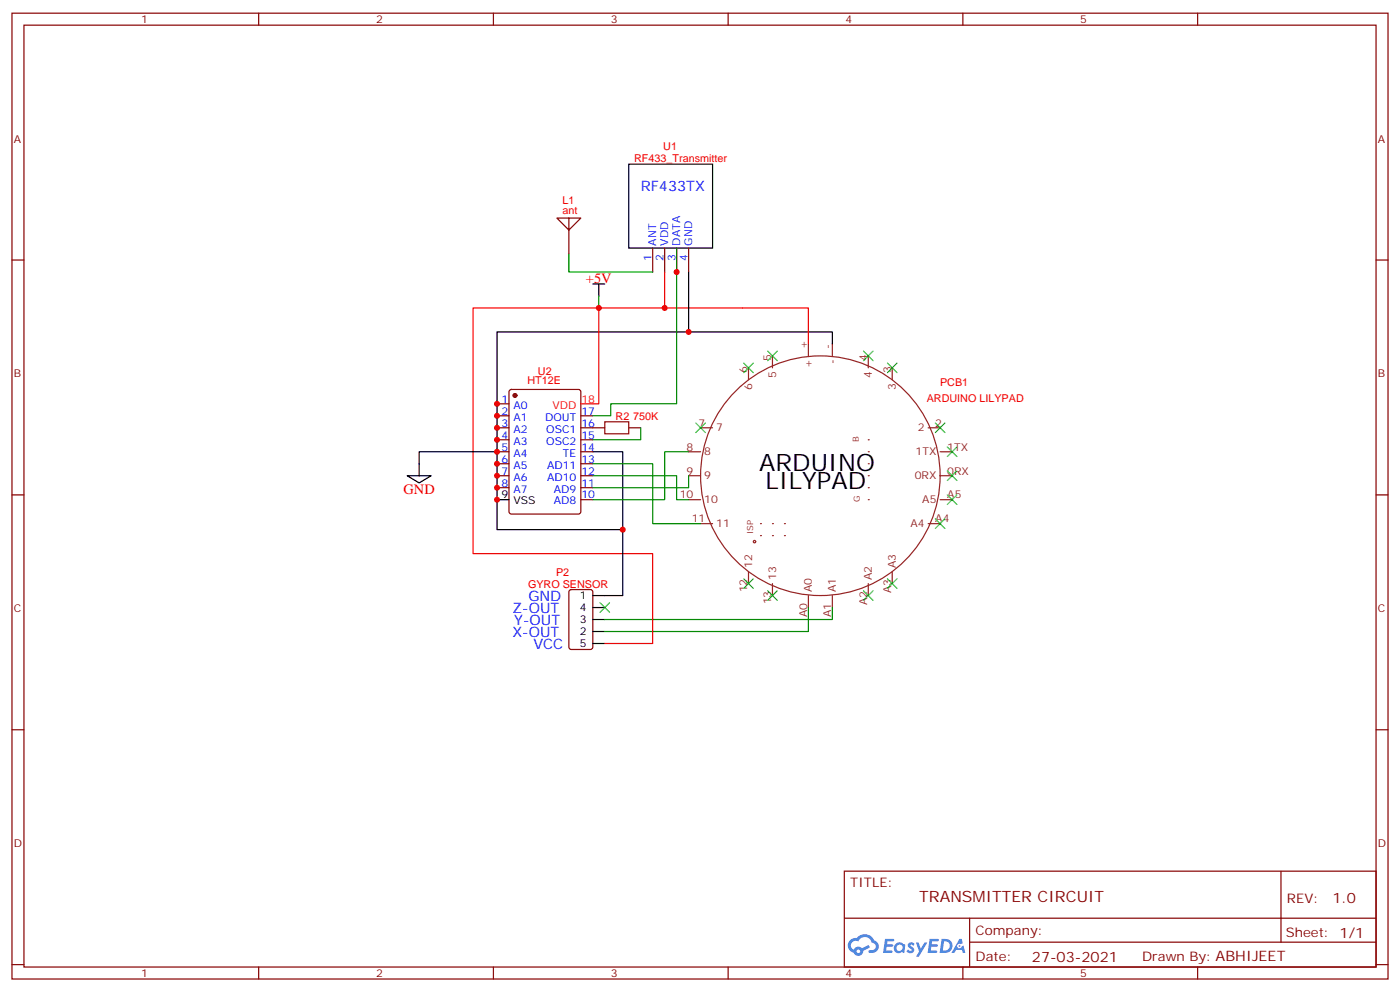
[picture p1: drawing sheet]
<svg xmlns="http://www.w3.org/2000/svg" width="412mm" height="292mm" viewBox="0 0 412 292" stroke-linecap="round" stroke-linejoin="round" font-family="sans-serif">
<g fill="none" stroke="#870000" stroke-width=".35">
<path d="M3.5 3.9h405.4v284.3h-405.4zM7.1 7.4h398.2v277.3h-398.2zM76.2 3.9v3.5M145.3 3.9v3.5M214.5 3.9v3.5M283.6 3.9v3.5M352.8 3.9v3.5M3.5 76.6h3.6M405.3 76.6h3.6M3.5 145.7h3.6M405.3 145.7h3.6M3.5 214.8h3.6"/>
<path d="M405.3 214.8h3.6M248.7 256.5h156.6v28.2h-156.6zM377.3 256.5v20.9M248.7 270.3h156.5M285.6 277.4h119.6M285.6 270.3v14.1M3.5 284h3.6M76.2 284.7v3.5M145.3 284.7v3.5M214.5 284.7v3.5M283.6 284.7v3.5M352.8 284.7v3.5"/>
<path d="M405.3 284h3.6"/>
</g>
<g fill="#5487ff">
<path d="M267.7 277.6a1.22 1.22 0 0 1 1.7 .3l-.4 .6a.47 .47 0 0 0-.3-.4 .47 .47 0 0 0-.5 .2l.1 .2a1.14 1.14 0 0 1 .8 1.8 1.14 1.14 0 0 1-1.9-.1l-.2-.1 .5-.6 .7 .4a.29 .29 0 0 0 .3-.2 .29 .29 0 0 0-.2-.3 1.04 1.04 0 0 1-.6-1.8z"/>
<path d="M260.7 276.4h2.4l.3 .2-.2 .5h-1.8l-.1 .9h1.5l.3 .4-.3 .3h-1.6l-.2 1.1 1.7 .1 .2 .3-.2 .3-2.6 .1z"/>
<path d="M273.8 276.4h2.4l.3 .2-.1 .5h-1.8l-.2 .9h1.6l.3 .4-.4 .3h-1.6l-.1 1.1 1.7 .1 .2 .3-.2 .3h-2.6z"/>
<path d="M282.6 276.4h.7l.3 1.3-.6 .3a.69 .69 0 0 0-1 .2 .69 .69 0 0 0 .4 1 .69 .69 0 0 0 .9-.6l.5-.3 .6 2.2h-.8l-.2-.8h-1.8l-.5 .8h-.8z"/>
<path d="M269.8 277.5h.8l.6 1.8 1.1-1.8h.9l-2.6 4.2h-.8l.9-1.6z"/>
<path d="M277.4 276.4l-.6 4.2h1.3a2.11 2.11 0 0 0 2.5-2.2 2.11 2.11 0 0 0-2.5-2zM278.1 277.1a1.39 1.39 0 0 1 1.7 1.5 1.39 1.39 0 0 1-1.8 1.2h-.3z"/>
<path d="M263.7 278a1.54 1.54 0 0 0-.1 2.2 1.54 1.54 0 0 0 2.2 .1l.6 .3 .3-2.3-.2-.3h-.4a1.49 1.49 0 0 0-2.4 0zM264 279a.94 .94 0 0 1 1.8 0 .94 .94 0 0 1-1.8 0z"/>
<path d="M250.4 276.8a2.18 2.18 0 0 0 1.1 3.7 1.44 1.44 0 0 0 1.6 .9 1.44 1.44 0 0 0 1.2-1.5l2-1-.5-.7-1.9 1a1.47 1.47 0 0 0-2.4 .4 1.39 1.39 0 0 1-.7-1.9 1.39 1.39 0 0 1 2-.5 2.12 2.12 0 0 1 2.2-1.3 2.12 2.12 0 0 1 1.9 1.7 1.14 1.14 0 0 1 1.1 1.4 1.14 1.14 0 0 1-1.7 .7 .43 .43 0 0 0-.5 .4 .43 .43 0 0 0 .4 .5 1.98 1.98 0 0 0 2.5-1.3 1.98 1.98 0 0 0-1.2-2.5 3.1 3.1 0 0 0-5.3-.7l-.9 .1zM252.3 280.1a.55 .55 0 0 1 1.1 0 .55 .55 0 0 1-1.1 0z"/>
<circle cx="282.6" cy="278.5" r=".26"/>
</g>
<g fill="none" stroke="#8c2424" stroke-width=".35">
<path d="M220.5 108.3v3.5M227.5 104.8v3.5M238.1 101.2v3.6M245.2 101.2v3.6M255.8 104.8v3.5M262.8 108.3v3.5M202.8 133h3.6M206.4 125.9h3.5M273.4 125.9h3.5M276.9 133h3.6M202.8 140.1h3.6M202.8 147.1h3.6"/>
<path d="M206.4 154.2h3.5M273.4 154.2h3.5M276.9 140.1h3.6M276.9 147.1h3.6M220.5 168.3v3.5M227.5 171.8v3.5M238.1 175.3v3.6M245.2 175.3v3.6M255.8 171.8v3.5M262.8 168.3v3.5"/>
</g>
<g fill="#8c2424">
<circle cx="255.8" cy="129.5" r=".18"/>
<circle cx="255.8" cy="133" r=".18"/>
<circle cx="255.8" cy="136.5" r=".18"/>
<circle cx="255.8" cy="140.1" r=".18"/>
<circle cx="255.8" cy="143.6" r=".18"/>
<circle cx="255.8" cy="147.1" r=".18"/>
<circle cx="224" cy="157.7" r=".18"/>
<circle cx="224" cy="154.2" r=".18"/>
<circle cx="227.5" cy="157.7" r=".18"/>
<circle cx="227.5" cy="154.2" r=".18"/>
<circle cx="231.1" cy="157.7" r=".18"/>
<circle cx="231.1" cy="154.2" r=".18"/>
</g>
<g fill="none" stroke="#8c2424" stroke-width=".35">
<circle cx="222.3" cy="159.5" r=".35"/>
<circle cx="241.6" cy="140.1" r="35.3"/>
</g>
<circle cx="151.7" cy="116.4" r=".53" fill="#870000" stroke="#870000" stroke-width=".35"/>
<g fill="none" stroke="#870000" stroke-width=".35">
<path d="M167.6 64.2v3.5l3.5-3.5h-7.1l3.6 3.5v7.1M192.3 73v7.1M195.8 73v7.1M199.3 73v7.1M202.8 73v7.1M146.4 118.9h3.5M150.2 114.9l.4-.2h19.8l.6 .4 .1 35.5-.5 .7h-20l-.6-.4-.1-35.5zM146.4 122.4h3.5M146.4 125.9h3.5M146.4 129.5h3.5M146.4 133h3.5M146.4 136.5h3.5"/>
<path d="M171.1 122.4h3.5M171.1 125.9h7.1M171.1 129.5h3.5M171.1 133h3.5M171.1 136.5h3.5M185.2 125.9h3.5M146.4 140.1h3.5M146.4 143.6h3.5M171.1 140.1h3.5M171.1 143.6h3.5M171.1 147.1h3.5M167.8 173.8l.5-.2h5.6l.7 .4v16.5l-.4 .7h-5.9l-.7-.5v-16.4z"/>
</g>
<g fill="none" stroke="#000" stroke-width=".35">
<path d="M185.2 48.3h24.7v24.7h-24.7zM174.6 83.6h3.6M176.4 83.6v3.5M202.8 80.1v17.6M245.2 101.2v-3.5h-98.8v58.2h37M146.4 133h-22.9v7.1M174.6 133h8.8v42.3h-8.8M119.9 140.1h7.1l-3.5 2.1zM146.4 147.1h3.5M174.6 178.9h3.6M174.6 189.4h3.6M174.6 185.9h3.6"/>
<path d="M174.6 182.4h3.6"/>
</g>
<path d="M176.4 90.7v28.2h-5.3M195.8 80.1v10.6M238.1 101.2v-10.5h-98.8v72.3h53v26.4h-14.1" fill="none" stroke="#f00" stroke-width=".35"/>
<path d="M178.2 124.2h7v3.5h-7z" fill="none" stroke="#a10000" stroke-width=".35"/>
<path d="M167.6 74.8v5.3h24.7M199.3 73v45.9h-19.4v3.5h-5.3M176.4 87.1v3.6M174.6 136.5h17.7v17.7h14.1M188.7 125.9v3.6h-14.1M202.8 133h-7v14.1h-21.2M174.6 140.1h24.7v7h3.5M202.8 140.1v3.5h-28.2M238.1 178.9v7h-59.9M245.2 178.9v3.5h-67" fill="none" stroke="#008700" stroke-width=".35"/>
<g fill="#c00">
<circle cx="176.4" cy="90.7" r=".88"/>
<circle cx="183.4" cy="155.9" r=".88"/>
<circle cx="146.4" cy="133" r=".88"/>
<circle cx="146.4" cy="118.9" r=".88"/>
<circle cx="146.4" cy="122.4" r=".88"/>
<circle cx="146.4" cy="125.9" r=".88"/>
<circle cx="146.4" cy="129.5" r=".88"/>
<circle cx="146.4" cy="136.5" r=".88"/>
<circle cx="146.4" cy="140.1" r=".88"/>
<circle cx="146.4" cy="143.6" r=".88"/>
<circle cx="146.4" cy="147.1" r=".88"/>
<circle cx="202.8" cy="97.7" r=".88"/>
<circle cx="195.8" cy="90.7" r=".88"/>
<circle cx="199.3" cy="80.1" r=".88"/>
</g>
<g fill="none" stroke="#3c3" stroke-width=".35">
<path d="M219.1 106.9l2.8 2.8M221.9 106.9l-2.8 2.8M226.1 103.4l2.9 2.8M229 103.4l-2.9 2.8M254.4 103.4l2.8 2.8M257.2 103.4l-2.8 2.8M261.4 106.9l2.8 2.8M264.2 106.9l-2.8 2.8M205 124.5l2.8 2.9M207.8 124.5l-2.8 2.9M275.5 124.5l2.8 2.9M278.3 124.5l-2.8 2.9"/>
<path d="M279 138.6l2.9 2.9M279 131.6l2.9 2.8M281.9 138.6l-2.9 2.9M281.9 131.6l-2.9 2.8M275.5 152.8l2.8 2.8M278.3 152.8l-2.8 2.8M279 145.7l2.9 2.8M281.9 145.7l-2.9 2.8M176.7 177.4l2.9 2.9M179.6 177.4l-2.9 2.9M219.1 170.4l2.8 2.8M221.9 170.4l-2.8 2.8"/>
<path d="M226.1 173.9l2.9 2.8M229 173.9l-2.9 2.8M254.4 173.9l2.8 2.8M257.2 173.9l-2.8 2.8M261.4 170.4l2.8 2.8M264.2 170.4l-2.8 2.8"/>
</g>
<g font-size="7.1">
<text x="223.7" y="138.6">ARDUINO</text>
<text x="225.5" y="143.9">LILYPAD</text>
</g>
<text font-size="4.6" fill="#800" x="270.8" y="265.5">TRANSMITTER CIRCUIT</text>
<g font-size="4.2" fill="#00f">
<text x="188.7" y="56.3">RF433TX</text>
<text x="155.7" y="177">GND</text>
<text x="151" y="180.5">Z-OUT</text>
<text x="151.5" y="184.1">Y-OUT</text>
<text x="151" y="187.6">X-OUT</text>
<text x="157.1" y="191.1">VCC</text>
</g>
<g font-size="4.2" fill="#f00">
<text x="172.6" y="83.3">+5V</text>
<text x="118.9" y="145.3">GND</text>
</g>
<g font-size="4.2" fill="#800">
<text x="392.5" y="265.7">1.0</text>
<text x="304" y="283.1">27-03-2021</text>
</g>
<g font-size="3.9" fill="#800">
<text x="250.5" y="261.1">TITLE:</text>
<text x="379.1" y="265.7">REV:</text>
<text x="287.4" y="275.3">Company:</text>
<text x="378.7" y="275.9">Sheet: 1/1</text>
<text x="287.4" y="282.9">Date:</text>
<text x="336.4" y="283">Drawn By: ABHIJEET</text>
</g>
<g font-size="3.2" fill="#800">
<text x="41.6" y="6.9">1</text>
<text x="110.8" y="6.9">2</text>
<text x="179.9" y="6.9">3</text>
<text x="249.1" y="6.9">4</text>
<text x="318.2" y="6.9">5</text>
<text x="4.1" y="42">A</text>
<text x="405.9" y="42">A</text>
<text x="4.1" y="111.1">B</text>
<text x="405.9" y="111.1">B</text>
<text x="4.1" y="180.3">C</text>
<text x="405.9" y="180.3">C</text>
<text x="4.1" y="249.4">D</text>
<text x="405.9" y="249.4">D</text>
<text x="41.6" y="287.7">1</text>
<text x="110.8" y="287.7">2</text>
<text x="179.9" y="287.7">3</text>
<text x="249.1" y="287.7">4</text>
<text x="318.2" y="287.7">5</text>
</g>
<g font-size="3.2" fill="#f00">
<text x="186.8" y="47.8">RF433_Transmitter</text>
<text x="195.4" y="44.2">U1</text>
<text x="165.7" y="60">L1</text>
<text x="165.7" y="63.1">ant</text>
<text x="155.4" y="113">HT12E</text>
<text x="158.5" y="110.4">U2</text>
<text x="276.9" y="113.6">PCB1</text>
<text x="171.3" y="118.5">18</text>
<text x="273" y="118.3">ARDUINO LILYPAD</text>
<text x="162.7" y="120.3">VDD</text>
<text x="181.3" y="123.7">R2</text>
<text x="186.5" y="123.7">750K</text>
<text x="155.5" y="173">GYRO SENSOR</text>
<text x="163.8" y="169.5">P2</text>
</g>
<g font-size="3.2" fill="#00f">
<text x="191.9" y="76.8" transform="rotate(-90 191.9 76.8)">1</text>
<text x="193.3" y="72.3" transform="rotate(-90 193.3 72.3)">ANT</text>
<text x="195.4" y="76.8" transform="rotate(-90 195.4 76.8)">2</text>
<text x="196.8" y="72.3" transform="rotate(-90 196.8 72.3)">VDD</text>
<text x="199" y="76.8" transform="rotate(-90 199 76.8)">3</text>
<text x="200.4" y="72.3" transform="rotate(-90 200.4 72.3)">DATA</text>
<text x="202.5" y="76.8" transform="rotate(-90 202.5 76.8)">4</text>
<text x="203.9" y="72.3" transform="rotate(-90 203.9 72.3)">GND</text>
<text x="147.7" y="118.5">1</text>
<text x="147.7" y="122.1">2</text>
<text x="147.7" y="125.6">3</text>
<text x="151.2" y="120.3">A0</text>
<text x="151.2" y="123.8">A1</text>
<text x="160.6" y="123.8">DOUT</text>
<text x="171.3" y="125.6">16</text>
<text x="171.3" y="122.1">17</text>
<text x="147.7" y="129.1">4</text>
<text x="151.2" y="127.4">A2</text>
<text x="151.2" y="130.9">A3</text>
<text x="160.9" y="130.9">OSC2</text>
<text x="160.9" y="127.4">OSC1</text>
<text x="171.3" y="129.1">15</text>
<text x="147.7" y="132.6">5</text>
<text x="147.7" y="136.2">6</text>
<text x="151.2" y="134.4">A4</text>
<text x="151.2" y="137.9">A5</text>
<text x="161.1" y="137.9">AD11</text>
<text x="165.8" y="134.4">TE</text>
<text x="171.3" y="136.2">13</text>
<text x="171.3" y="132.6">14</text>
<text x="147.7" y="139.7">7</text>
<text x="147.7" y="143.2">8</text>
<text x="151.2" y="141.5">A6</text>
<text x="161.1" y="141.5">AD10</text>
<text x="171.3" y="143.2">11</text>
<text x="171.3" y="139.7">12</text>
<text x="151.2" y="145">A7</text>
<text x="163.2" y="148.5">AD8</text>
<text x="163.2" y="145">AD9</text>
<text x="171.3" y="146.8">10</text>
</g>
<g font-size="3.2" fill="#8d2323">
<text x="227.2" y="106.2" transform="rotate(-90 227.2 106.2)">5</text>
<text x="237.8" y="102.7" transform="rotate(-90 237.8 102.7)">+</text>
<text x="244.8" y="102.7" transform="rotate(-90 244.8 102.7)">-</text>
<text x="246.2" y="107.3" transform="rotate(-90 246.2 107.3)">-</text>
<text x="255.4" y="106.2" transform="rotate(-90 255.4 106.2)">4</text>
<text x="220.1" y="109.7" transform="rotate(-90 220.1 109.7)">6</text>
<text x="228.6" y="111.4" transform="rotate(-90 228.6 111.4)">5</text>
<text x="239.2" y="108.4" transform="rotate(-90 239.2 108.4)">+</text>
<text x="256.8" y="111.4" transform="rotate(-90 256.8 111.4)">4</text>
<text x="262.5" y="109.7" transform="rotate(-90 262.5 109.7)">3</text>
<text x="221.5" y="114.9" transform="rotate(-90 221.5 114.9)">6</text>
<text x="263.9" y="114.9" transform="rotate(-90 263.9 114.9)">3</text>
<text x="205.8" y="125.6">7</text>
<text x="275.5" y="125.6">2</text>
<text x="211" y="127">7</text>
<text x="270.3" y="127">2</text>
<text x="202.2" y="132.6">8</text>
<text x="207.4" y="134.1">8</text>
<text x="269.7" y="134.1">1TX</text>
<text x="279" y="132.6">1TX</text>
<text x="202.2" y="139.7">9</text>
<text x="207.4" y="141.1">9</text>
<text x="269.5" y="141.1">0RX</text>
<text x="279" y="139.7">0RX</text>
<text x="200.2" y="146.8">10</text>
<text x="207.4" y="148.2">10</text>
<text x="271.7" y="148.2">A5</text>
<text x="279" y="146.8">A5</text>
<text x="203.8" y="153.8">11</text>
<text x="211" y="155.2">11</text>
<text x="268.2" y="155.2">A4</text>
<text x="275.5" y="153.8">A4</text>
<text x="221.5" y="167.2" transform="rotate(-90 221.5 167.2)">12</text>
<text x="263.9" y="167.2" transform="rotate(-90 263.9 167.2)">A3</text>
<text x="228.6" y="170.7" transform="rotate(-90 228.6 170.7)">13</text>
<text x="256.8" y="170.7" transform="rotate(-90 256.8 170.7)">A2</text>
<text x="220.1" y="174.4" transform="rotate(-90 220.1 174.4)">12</text>
<text x="227.2" y="178" transform="rotate(-90 227.2 178)">13</text>
<text x="239.2" y="174.3" transform="rotate(-90 239.2 174.3)">A0</text>
<text x="246.2" y="174.3" transform="rotate(-90 246.2 174.3)">A1</text>
<text x="255.4" y="178.1" transform="rotate(-90 255.4 178.1)">A2</text>
<text x="262.5" y="174.6" transform="rotate(-90 262.5 174.6)">A3</text>
<text x="237.8" y="181.6" transform="rotate(-90 237.8 181.6)">A0</text>
<text x="244.8" y="181.6" transform="rotate(-90 244.8 181.6)">A1</text>
</g>
<g font-size="3.2">
<text x="147.7" y="146.8">9</text>
<text x="151.2" y="148.5">VSS</text>
<text x="170.8" y="179.9">4</text>
<text x="170.8" y="176.4">1</text>
<text x="170.8" y="183.4">3</text>
<text x="170.8" y="190.5">5</text>
<text x="170.8" y="187">2</text>
</g>
<g font-size="2.5" fill="#8d2323">
<text x="252.9" y="130.2" transform="rotate(-90 252.9 130.2)">B</text>
<text x="253.3" y="147.8" transform="rotate(-90 253.3 147.8)">G</text>
<text x="221.9" y="157.2" transform="rotate(-90 221.9 157.2)">ISP</text>
</g>
</svg>
